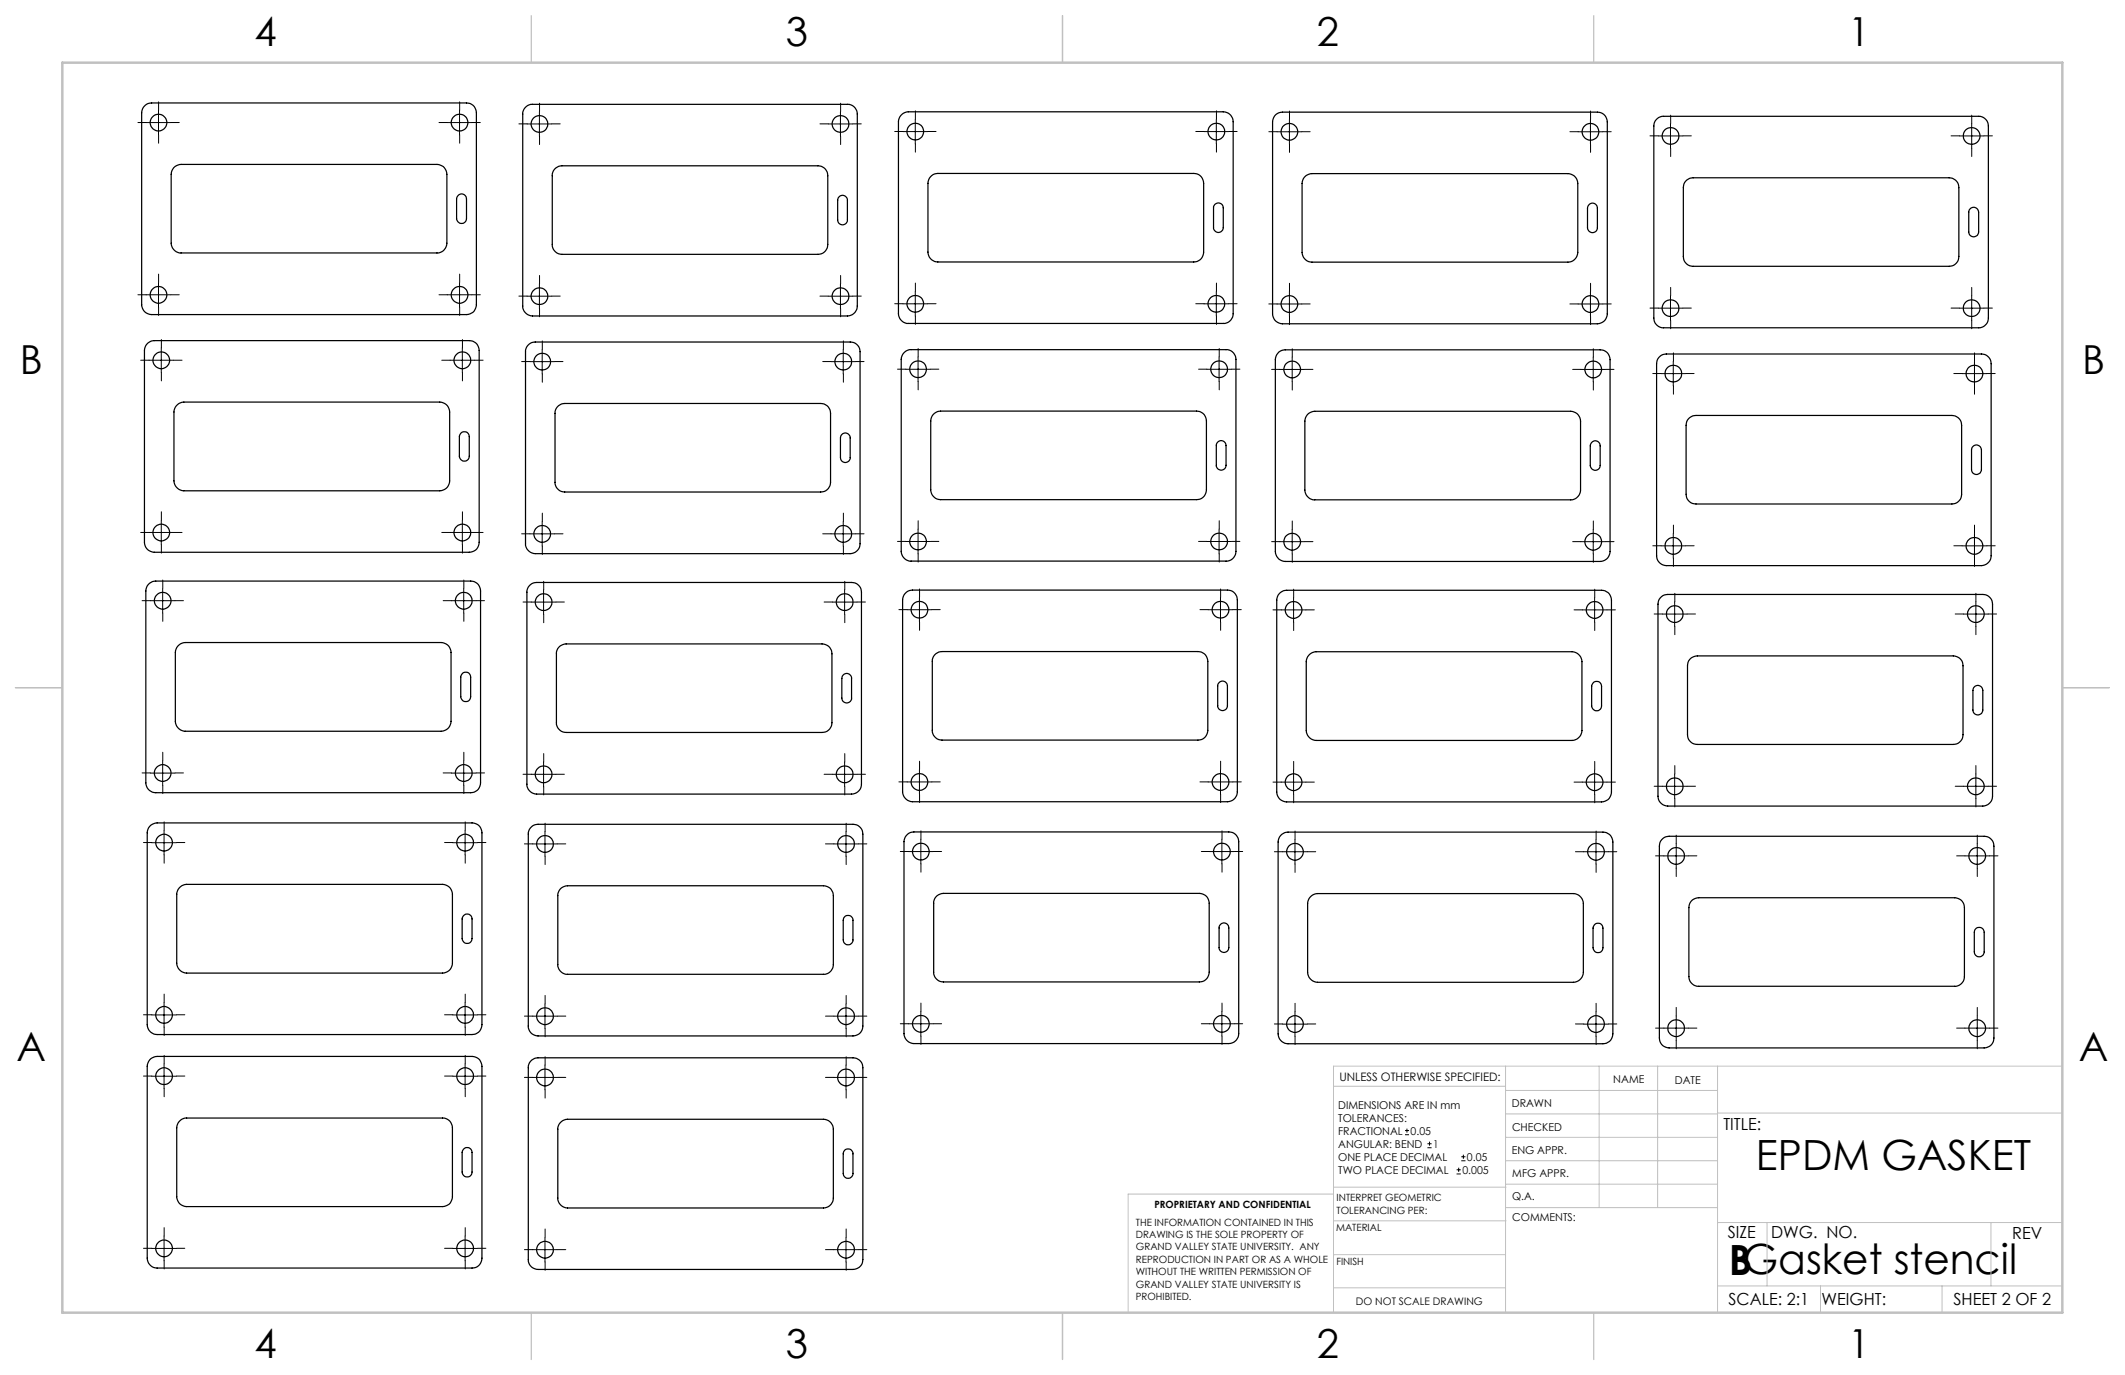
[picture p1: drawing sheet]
<svg xmlns="http://www.w3.org/2000/svg" width="432mm" height="279mm" viewBox="0 0 432 279" stroke-linecap="round" stroke-linejoin="round" font-family="sans-serif">
<g fill="none" stroke="#000" stroke-width=".2">
<path d="M29.7 24.9h5M32.2 22.4v5M90.9 24.9h5M93.4 22.4v5M107.1 25.2h5M109.6 22.7v5M168.3 25.2h5M170.8 22.7v5M183.5 26.7h5M186 24.2v5M244.7 26.7h5M247.2 24.2v5"/>
<path d="M259.5 26.8h5M262 24.3v5M320.7 26.8h5M323.2 24.3v5M337 27.6h4.9M339.4 25.1v5M398.1 27.6h5M400.6 25.1v5M29.7 59.9h5M32.2 57.4v5M90.9 59.9h5M93.4 57.4v5"/>
<path d="M109.6 57.7v5M170.8 57.7v5M186 59.2v5M247.2 59.2v5M262 59.3v5M323.2 59.3v5M30.3 73.2h5M32.8 70.7v5M91.4 73.2h5M93.9 70.7v5M107.1 60.2h5M107.7 73.5h5"/>
<path d="M110.2 71v5M168.3 60.2h5M168.9 73.5h4.9M171.3 71v5M183.5 61.7h5M184 75h5.1M186.5 72.5v5M244.7 61.7h5M245.2 75h5M247.7 72.5v5M259.5 61.8h5M260.1 75.1h5"/>
<path d="M262.6 72.6v5M320.7 61.8h5M321.2 75.1h5M323.7 72.6v5M337 62.6h4.9M337.5 75.9h5M339.4 60.1v5M340 73.4v5M398.1 62.6h5M398.7 75.9h5M400.6 60.1v5M401.2 73.4v5"/>
<path d="M30.3 108.2h5M32.8 105.7v5M33.1 119.6v5M91.4 108.2h5M93.9 105.7v5M94.2 119.6v5M107.7 108.5h5M110.2 106v5M110.5 119.8v5M168.9 108.5h4.9M171.3 106v5M171.6 119.8v5"/>
<path d="M184 110h5.1M186.5 107.5v5M245.2 110h5M247.7 107.5v5M260.1 110.1h5M262.6 107.6v5M321.2 110.1h5M323.7 107.6v5M337.5 110.9h5M340 108.4v5M398.7 110.9h5M401.2 108.4v5"/>
<path d="M30.6 122.1h5M91.7 122.1h5M108 122.3h5M169.2 122.3h4.9M184.3 123.9h5M186.8 121.4v5M245.5 123.9h5M248 121.4v5M260.3 123.9h5.1M262.9 121.4v5M321.5 123.9h5M324 121.4v5"/>
<path d="M337.8 124.8h5M340.3 122.3v5M399 124.8h5M401.5 122.3v5M30.6 157.1h5M33.1 154.6v5M91.7 157.1h5M94.2 154.6v5M108 157.3h5M110.5 154.8v5M169.2 157.3h4.9M171.6 154.8v5"/>
<path d="M184.3 158.9h5M186.8 156.4v5M245.5 158.9h5M248 156.4v5M260.3 158.9h5.1M262.9 156.5v4.9M321.5 158.9h5M324 156.5v4.9M337.8 159.8h5M340.3 157.3v5M399 159.8h5M401.5 157.3v5"/>
<path d="M30.8 171.2h5M33.3 168.7v5M92 171.2h5M94.5 168.7v5M108.2 171.5h5M110.7 169v5M169.4 171.5h5M171.9 169v5M184.6 173h5M187.1 170.5v5M245.8 173h5M248.3 170.5v5"/>
<path d="M260.6 173.1h5M263.1 170.6v5M321.8 173.1h5M324.3 170.6v5M338.1 173.9h5M340.6 171.4v5M399.3 173.9h5M401.8 171.4v5M30.8 206.2h5M30.8 218.7h5M33.3 203.7v5M33.3 216.2v5"/>
<path d="M92 206.2h5M92 218.7h5M94.5 203.7v5M94.5 216.2v5M108.2 206.5h5M108.2 218.9h5M110.7 204v5M110.7 216.4v5M169.4 206.5h5M169.4 218.9h5M171.9 204v5M171.9 216.4v5"/>
<path d="M184.6 208h5M187.1 205.5v5M245.8 208h5M248.3 205.5v5M260.6 208.1h5M263.1 205.6v5M321.8 208.1h5M324.3 205.6v5M338.1 208.9h5M340.6 206.4v5M399.3 208.9h5M401.8 206.4v5"/>
<path d="M285.5 230.6h.8M285.5 229.7h.8M285.9 229.3v.9M290.1 233.2h.8M290.1 232.4h.8M290.5 232v.8M296 238.5h.8M296 237.7h.8M296.4 237.3v.8M296.9 235.9h.9M296.9 235.1h.9M297.4 234.6v.9"/>
<path d="M30.8 253.7h5M33.3 251.2v5M92 253.7h5M94.5 251.2v5M108.2 253.9h5M110.7 251.5v4.9M169.4 253.9h5M171.9 251.5v4.9"/>
</g>
<g fill="none" stroke="#000" stroke-width=".2" stroke-dasharray="15.2 1.3 1.3 1.3">
<path d="M29.7 24.9h-1.7M32.2 22.4v-1.7M32.2 27.4v1.7M34.7 24.9h1.7M90.9 24.9h-1.7M93.4 22.4v-1.7M93.4 27.4v1.7M95.9 24.9h1.7M107.1 25.2h-1.7M109.6 22.7v-1.7M109.6 27.7v1.7M112.1 25.2h1.7"/>
<path d="M168.3 25.2h-1.7M170.8 22.7v-1.7M170.8 27.7v1.7M173.3 25.2h1.7M183.5 26.7h-1.7M186 24.2v-1.7M186 29.2v1.7M188.5 26.7h1.7M244.7 26.7h-1.7M247.2 24.2v-1.7M247.2 29.2v1.7M249.7 26.7h1.7"/>
<path d="M259.5 26.8h-1.7M262 24.3v-1.7M262 29.3v1.7M264.5 26.8h1.7M320.7 26.8h-1.7M323.2 24.3v-1.7M323.2 29.3v1.7M325.7 26.8h1.7M337 27.6h-1.7M339.5 25.1v-1.7M339.5 30.1v1.7M342 27.6h1.7"/>
<path d="M398.2 27.6h-1.7M400.7 25.1v-1.7M400.7 30.1v1.7M403.2 27.6h1.7M29.7 59.9h-1.7M32.2 57.4v-1.7M34.7 59.9h1.7M90.9 59.9h-1.7M93.4 57.4v-1.7M95.9 59.9h1.7M109.6 57.7v-1.7M170.8 57.7v-1.7"/>
<path d="M186 59.2v-1.7M247.2 59.2v-1.7M262 59.3v-1.7M323.2 59.3v-1.7M30.3 73.2h-1.7M32.2 62.4v1.7M32.8 70.7v-1.7M32.8 75.7v1.7M35.3 73.2h1.7M91.5 73.2h-1.7M93.4 62.4v1.7M94 70.7v-1.7"/>
<path d="M94 75.7v1.7M96.5 73.2h1.7M107.1 60.2h-1.7M107.7 73.5h-1.7M109.6 62.7v1.7M110.2 71v-1.7M110.2 76v1.7M112.1 60.2h1.7M112.7 73.5h1.7M168.3 60.2h-1.7M168.9 73.5h-1.7M170.8 62.7v1.7"/>
<path d="M171.4 71v-1.7M171.4 76v1.7M173.3 60.2h1.7M173.9 73.5h1.7M183.5 61.7h-1.7M184.1 75h-1.7M186 64.2v1.7M186.6 72.5v-1.7M186.6 77.5v1.7M188.5 61.7h1.7M189.1 75h1.7M244.7 61.7h-1.7"/>
<path d="M245.2 75h-1.7M247.2 64.2v1.7M247.7 72.5v-1.7M247.7 77.5v1.7M249.7 61.7h1.7M250.2 75h1.7M259.5 61.8h-1.7M260.1 75.1h-1.7M262 64.3v1.7M262.6 72.6v-1.7M262.6 77.6v1.7M264.5 61.8h1.7"/>
<path d="M265.1 75.1h1.7M320.7 61.8h-1.7M321.3 75.1h-1.7M323.2 64.3v1.7M323.8 72.6v-1.7M323.8 77.6v1.7M325.7 61.8h1.7M326.3 75.1h1.7M337 62.6h-1.7M337.5 75.9h-1.7M339.5 60.1v-1.7M339.5 65.1v1.7"/>
<path d="M340 73.4v-1.7M340 78.4v1.7M342 62.6h1.7M342.5 75.9h1.7M398.2 62.6h-1.7M398.7 75.9h-1.7M400.7 60.1v-1.7M400.7 65.1v1.7M401.2 73.4v-1.7M401.2 78.4v1.7M403.2 62.6h1.7M403.7 75.9h1.7"/>
<path d="M30.3 108.2h-1.7M32.8 105.7v-1.7M32.8 110.7v1.7M33.1 119.6v-1.7M35.3 108.2h1.7M91.5 108.2h-1.7M94 105.7v-1.7M94 110.7v1.7M94.3 119.6v-1.7M96.5 108.2h1.7M107.7 108.5h-1.7M110.2 106v-1.7"/>
<path d="M110.2 111v1.7M110.5 119.8v-1.7M112.7 108.5h1.7M168.9 108.5h-1.7M171.4 106v-1.7M171.4 111v1.7M171.7 119.8v-1.7M173.9 108.5h1.7M184.1 110h-1.7M186.6 107.5v-1.7M186.6 112.5v1.7M189.1 110h1.7"/>
<path d="M245.2 110h-1.7M247.7 107.5v-1.7M247.7 112.5v1.7M250.2 110h1.7M260.1 110.1h-1.7M262.6 107.6v-1.7M262.6 112.6v1.7M265.1 110.1h1.7M321.3 110.1h-1.7M323.8 107.6v-1.7M323.8 112.6v1.7M326.3 110.1h1.7"/>
<path d="M337.5 110.9h-1.7M340 108.4v-1.7M340 113.4v1.7M342.5 110.9h1.7M398.7 110.9h-1.7M401.2 108.4v-1.7M401.2 113.4v1.7M403.7 110.9h1.7M30.6 122.1h-1.7M33.1 124.6v1.7M35.6 122.1h1.7M91.8 122.1h-1.7"/>
<path d="M94.3 124.6v1.7M96.8 122.1h1.7M108 122.3h-1.7M110.5 124.8v1.7M113 122.3h1.7M169.2 122.3h-1.7M171.7 124.8v1.7M174.2 122.3h1.7M184.4 123.9h-1.7M186.9 121.4v-1.7M186.9 126.4v1.7M189.4 123.9h1.7"/>
<path d="M245.5 123.9h-1.7M248 121.4v-1.7M248 126.4v1.7M250.5 123.9h1.7M260.4 123.9h-1.7M262.9 121.4v-1.7M262.9 126.4v1.7M265.4 123.9h1.7M321.5 123.9h-1.7M324 121.4v-1.7M324 126.4v1.7M326.5 123.9h1.7"/>
<path d="M337.8 124.8h-1.7M340.3 122.3v-1.7M340.3 127.3v1.7M342.8 124.8h1.7M399 124.8h-1.7M401.5 122.3v-1.7M401.5 127.3v1.7M404 124.8h1.7M30.6 157.1h-1.7M33.1 154.6v-1.7M33.1 159.6v1.7M35.6 157.1h1.7"/>
<path d="M91.8 157.1h-1.7M94.3 154.6v-1.7M94.3 159.6v1.7M96.8 157.1h1.7M108 157.3h-1.7M110.5 154.8v-1.7M110.5 159.8v1.7M113 157.3h1.7M169.2 157.3h-1.7M171.7 154.8v-1.7M171.7 159.8v1.7M174.2 157.3h1.7"/>
<path d="M184.4 158.9h-1.7M186.9 156.4v-1.7M189.4 158.9h1.7M245.5 158.9h-1.7M248 156.4v-1.7M250.5 158.9h1.7M260.4 158.9h-1.7M262.9 156.4v-1.7M265.4 158.9h1.7M321.5 158.9h-1.7M324 156.4v-1.7M326.5 158.9h1.7"/>
<path d="M337.8 159.8h-1.7M340.3 157.3v-1.7M342.8 159.8h1.7M399 159.8h-1.7M401.5 157.3v-1.7M404 159.8h1.7M30.9 171.2h-1.7M33.4 168.7v-1.7M33.4 173.7v1.7M35.9 171.2h1.7M92 171.2h-1.7M94.5 168.7v-1.7"/>
<path d="M94.5 173.7v1.7M97 171.2h1.7M108.3 171.5h-1.7M110.8 169v-1.7M110.8 174v1.7M113.3 171.5h1.7M169.4 171.5h-1.7M171.9 169v-1.7M171.9 174v1.7M174.4 171.5h1.7M184.6 173h-1.7M186.9 161.4v1.7"/>
<path d="M187.1 170.5v-1.7M187.1 175.5v1.7M189.6 173h1.7M245.8 173h-1.7M248 161.4v1.7M248.3 170.5v-1.7M248.3 175.5v1.7M250.8 173h1.7M260.7 173.1h-1.7M262.9 161.4v1.7M263.2 170.6v-1.7M263.2 175.6v1.7"/>
<path d="M265.7 173.1h1.7M321.8 173.1h-1.7M324 161.4v1.7M324.3 170.6v-1.7M324.3 175.6v1.7M326.8 173.1h1.7M338.1 173.9h-1.7M340.3 162.3v1.7M340.6 171.4v-1.7M340.6 176.4v1.7M343.1 173.9h1.7M399.3 173.9h-1.7"/>
<path d="M401.5 162.3v1.7M401.8 171.4v-1.7M401.8 176.4v1.7M404.3 173.9h1.7M30.9 206.2h-1.7M30.9 218.7h-1.7M33.4 203.7v-1.7M33.4 208.7v1.7M33.4 216.2v-1.7M35.9 206.2h1.7M35.9 218.7h1.7M92 206.2h-1.7"/>
<path d="M92 218.7h-1.7M94.5 203.7v-1.7M94.5 208.7v1.7M94.5 216.2v-1.7M97 206.2h1.7M97 218.7h1.7M108.3 206.5h-1.7M108.3 218.9h-1.7M110.8 204v-1.7M110.8 209v1.7M110.8 216.4v-1.7M113.3 206.5h1.7"/>
<path d="M113.3 218.9h1.7M169.4 206.5h-1.7M169.4 218.9h-1.7M171.9 204v-1.7M171.9 209v1.7M171.9 216.4v-1.7M174.4 206.5h1.7M174.4 218.9h1.7M184.6 208h-1.7M187.1 205.5v-1.7M187.1 210.5v1.7M189.6 208h1.7"/>
<path d="M245.8 208h-1.7M248.3 205.5v-1.7M248.3 210.5v1.7M250.8 208h1.7M260.7 208.1h-1.7M263.2 205.6v-1.7M263.2 210.6v1.7M265.7 208.1h1.7M321.8 208.1h-1.7M324.3 205.6v-1.7M324.3 210.6v1.7M326.8 208.1h1.7"/>
<path d="M338.1 208.9h-1.7M340.6 206.4v-1.7M340.6 211.4v1.7M343.1 208.9h1.7M399.3 208.9h-1.7M401.8 206.4v-1.7M401.8 211.4v1.7M404.3 208.9h1.7M33.4 221.2v1.7M94.5 221.2v1.7M110.8 221.4v1.7M171.9 221.4v1.7"/>
<path d="M30.9 253.7h-1.7M33.4 251.2v-1.7M33.4 256.2v1.7M35.9 253.7h1.7M92 253.7h-1.7M94.5 251.2v-1.7M94.5 256.2v1.7M97 253.7h1.7M108.3 253.9h-1.7M110.8 251.4v-1.7M110.8 256.4v1.7M113.3 253.9h1.7"/>
<path d="M169.4 253.9h-1.7M171.9 251.4v-1.7M171.9 256.4v1.7M174.4 253.9h1.7"/>
</g>
<g fill="none" stroke="#c0c0c0" stroke-width=".2">
<path d="M305.9 216.6v50.1M324.9 216.6v28.8M336.8 216.6v28.8M349 216.6v50.1M419.1 216.6h-148.1v50.1M271 220.7h34.9M305.9 231.1h43.1M305.9 226.3h43.1M305.9 221.6h43.1M305.9 235.9h43.1M349 226.2h70.1M271 255h34.9"/>
<path d="M271 248.1h35M271 241.2h35M271 242.6h-41.8v24.1M305.9 240.6h43.1M306 245.4h43M349 248.4h70.1M359.1 248.4v12.9M404.6 248.4v12.9M271 261.7h34.9M349 261.3h70.1M369.9 261.3v5.4M394.6 261.3v5.4"/>
</g>
<path d="M108 3.2v9.5M215.9 3.2v9.5M323.8 3.2v9.5M3.1 139.7h9.6M419.1 139.7h9.5M108 266.7v9.6M215.9 266.7v9.6M323.8 266.7v9.6" fill="none" stroke="#c0c0c0" stroke-width=".25"/>
<path d="M12.7 12.7h406.4v254h-406.4z" fill="none" stroke="#c0c0c0" stroke-width=".5"/>
<g fill="none" stroke="#000" stroke-width=".25">
<path d="M29.3 21.6l.5-.4 1-.3h64a1.97 1.97 0 0 1 2 2v39a1.97 1.97 0 0 1-2 2h-64a2.02 2.02 0 0 1-2-2v-39l.1-.7zM35.3 34.1l.5-.4 1-.3h52a1.97 1.97 0 0 1 2 2v14a2.04 2.04 0 0 1-2 2h-52a2.02 2.02 0 0 1-2-2v-14l.1-.7zM93.1 39.8a.98 .98 0 0 1 1.1-.3 .98 .98 0 0 1 .6 .9v4a1.01 1.01 0 0 1-1 1 1.01 1.01 0 0 1-1-1v-4zM106.7 21.9l.5-.5 .6-.2h64.4a1.97 1.97 0 0 1 2 2v39a2.02 2.02 0 0 1-2 2h-64a2.04 2.04 0 0 1-2-2v-39.4zM112.7 34.4l.8-.6 .7-.1h52a1.97 1.97 0 0 1 2 2v14a1.97 1.97 0 0 1-2 2h-52a1.97 1.97 0 0 1-2-2v-14.4zM183.1 23.5l.5-.5 1-.3h64a2.03 2.03 0 0 1 2 2v39a1.97 1.97 0 0 1-2 2h-64a2.02 2.02 0 0 1-2-2v-39l.1-.6zM189.1 35.9l.5-.4 1-.3h52a1.97 1.97 0 0 1 2 2.1v13.9a1.97 1.97 0 0 1-2 2h-52a2.02 2.02 0 0 1-2-2v-13.9l.1-.8zM259 23.5l.6-.5 1-.2h64a1.97 1.97 0 0 1 2 2v39a2.02 2.02 0 0 1-2 2h-64a2.03 2.03 0 0 1-2-2v-39zM265.1 36l.5-.4 1-.3h52a2.02 2.02 0 0 1 2 2v14a2.04 2.04 0 0 1-2 2h-52a2.02 2.02 0 0 1-2-2v-14l.1-.7zM336.5 24.3l.5-.4 .7-.3h64.4a1.97 1.97 0 0 1 1.9 2v39a1.97 1.97 0 0 1-1.9 2h-64.1a1.97 1.97 0 0 1-1.9-2v-39l.1-.7zM342.5 36.8l.9-.6 .7-.1h52a1.97 1.97 0 0 1 1.9 2v14a1.97 1.97 0 0 1-1.9 2h-52a1.97 1.97 0 0 1-2-2v-14l.1-.7zM170.5 40a.98 .98 0 0 1 1-.2 .98 .98 0 0 1 .7 .9v4a.99 .99 0 0 1-1 1 .99 .99 0 0 1-1-1v-4z"/>
<path d="M246.8 41.6a1 1 0 0 1 1.1-.3 1 1 0 0 1 .7 .9v4a.99 .99 0 0 1-1 1 .99 .99 0 0 1-1-1v-4.2zM323 41.5a.99 .99 0 0 1 1.6 .8v4a1.01 1.01 0 0 1-1 1 1.01 1.01 0 0 1-1-1v-4l.1-.5zM400.3 42.5a1.01 1.01 0 0 1 1.1-.3 1.01 1.01 0 0 1 .7 .9v4a1.01 1.01 0 0 1-1 1 1.01 1.01 0 0 1-1.1-1v-4zM29.8 69.9l.9-.6 .7-.1h64a1.97 1.97 0 0 1 2 2v39a1.97 1.97 0 0 1-2 2h-64a2.02 2.02 0 0 1-2-2v-39l.1-.7zM107.2 70.2l.6-.5 1-.2h64a1.97 1.97 0 0 1 2 2v39a2.02 2.02 0 0 1-2 2h-64a2.04 2.04 0 0 1-2-2v-39.3zM183.6 71.8l.5-.5 .7-.3h64.3a1.97 1.97 0 0 1 2 2v39a1.97 1.97 0 0 1-2 2h-64a2.02 2.02 0 0 1-2-2v-39l.2-.6zM259.9 71.5l.6-.3 .7-.1h64a1.97 1.97 0 0 1 2 2v39a2.02 2.02 0 0 1-2 2h-64a2.03 2.03 0 0 1-2-2v-39l.2-1zM337.1 72.6l.5-.4 1-.3h64a1.97 1.97 0 0 1 2 2v39a2.02 2.02 0 0 1-2 2h-64a2.04 2.04 0 0 1-2-2v-39l.1-.7zM35.8 82.4l.6-.4 1-.3h52a2.03 2.03 0 0 1 2 2v14a2.02 2.02 0 0 1-2 2h-52a2.1 2.1 0 0 1-2.1-2v-14l.2-.7zM93.6 88.1a.98 .98 0 0 1 1.1-.3 .98 .98 0 0 1 .7 .9v4a1.01 1.01 0 0 1-1 1 1.01 1.01 0 0 1-1.1-1v-4zM113.2 82.7l.9-.6 .7-.1h52a1.97 1.97 0 0 1 2 2v14a1.97 1.97 0 0 1-2 2h-52a1.97 1.97 0 0 1-2-2v-14.4zM171 88.3a.98 .98 0 0 1 1.1-.2 .98 .98 0 0 1 .7 .9v4a.99 .99 0 0 1-1 1 .99 .99 0 0 1-1-1v-4z"/>
<path d="M189.6 84.2l.9-.6 .6-.1h52a1.97 1.97 0 0 1 2 2v14a1.97 1.97 0 0 1-2 2h-52a2.02 2.02 0 0 1-2-2v-14l.2-.7zM247.4 89.9a.98 .98 0 0 1 1.1-.3 .98 .98 0 0 1 .6 .9v4a.99 .99 0 0 1-1 1 .99 .99 0 0 1-.9-1v-4.2zM265.6 84.3l.6-.4 1-.3h52a2.02 2.02 0 0 1 2 2v14a2.04 2.04 0 0 1-2 2h-52a2.02 2.02 0 0 1-2.1-2v-14l.2-.7zM323.4 89.9a.98 .98 0 0 1 1.1-.3 .98 .98 0 0 1 .7 1v4a1.01 1.01 0 0 1-1.1 1 1.01 1.01 0 0 1-1-1v-4zM343.1 85.1l.8-.6 .7-.1h52a1.97 1.97 0 0 1 2 2v14a1.97 1.97 0 0 1-2 2h-52a1.97 1.97 0 0 1-2-2v-14l.1-.7zM400.9 90.8a1.01 1.01 0 0 1 1.1-.3 1.01 1.01 0 0 1 .6 .9v4a1.01 1.01 0 0 1-1 1 1.01 1.01 0 0 1-1-1v-4zM30.1 118.8l.9-.6 .6-.1h64a1.97 1.97 0 0 1 2 2v39a1.97 1.97 0 0 1-2 2h-64a2.02 2.02 0 0 1-2-2v-39l.2-.7zM107.5 119.1l.6-.5 .9-.2h64a1.97 1.97 0 0 1 2 1.9v39a2.02 2.02 0 0 1-2 2.1h-64a2.04 2.04 0 0 1-1.9-2.1v-39.3zM36.1 131.3l.6-.5 .9-.2h52a2.03 2.03 0 0 1 2.1 2v14a2.02 2.02 0 0 1-2.1 2h-52a2.1 2.1 0 0 1-2-2v-14l.2-.7zM93.9 136.9a.98 .98 0 0 1 1.1-.3 .98 .98 0 0 1 .6 1v4a1.01 1.01 0 0 1-1 1 1.01 1.01 0 0 1-1-1v-4zM113.5 131.6l.6-.5 .9-.3h52a1.97 1.97 0 0 1 2.1 2.1v14a1.97 1.97 0 0 1-2.1 1.9h-52a1.97 1.97 0 0 1-1.9-1.9v-14.4zM171.3 137.2a.98 .98 0 0 1 1.1-.3 .98 .98 0 0 1 .6 1v4a.99 .99 0 0 1-1 .9 .99 .99 0 0 1-.9-.9v-4z"/>
<path d="M183.9 120.6l.5-.4 1-.3h64a1.97 1.97 0 0 1 2 2v39a2.02 2.02 0 0 1-2 2h-64a2.1 2.1 0 0 1-2-2v-39l.2-.7zM189.9 133.1l.8-.6 .7-.1h52a1.97 1.97 0 0 1 2 2v14a1.97 1.97 0 0 1-2 2h-52a1.97 1.97 0 0 1-2-2v-14.3zM247.7 138.7a.98 .98 0 0 1 1.1-.2 .98 .98 0 0 1 .6 .9v4a.99 .99 0 0 1-1 1 .99 .99 0 0 1-1-1v-4.2zM259.9 120.6l.9-.5 .6-.2h64a1.97 1.97 0 0 1 2 2.1v38.9a1.97 1.97 0 0 1-2 2h-64a2.02 2.02 0 0 1-2-2v-38.9l.2-.8zM265.9 133.2l.6-.5 .9-.3h52a2.1 2.1 0 0 1 2.1 2v14a2.1 2.1 0 0 1-2.1 2.1h-52a2.1 2.1 0 0 1-2-2.1v-14l.2-.6zM323.7 138.8a.98 .98 0 0 1 1.1-.3 .98 .98 0 0 1 .6 1v3.9a1.01 1.01 0 0 1-1 1 1.01 1.01 0 0 1-1-1v-3.9zM337.4 121.5l.5-.5 1-.2h64a1.97 1.97 0 0 1 2 2v39a2.02 2.02 0 0 1-2 2h-64a2.04 2.04 0 0 1-2-2v-39l.1-.7zM343.4 134l.5-.4 1-.3h52a1.97 1.97 0 0 1 2 2v14a1.97 1.97 0 0 1-2 2h-52a1.97 1.97 0 0 1-2-2v-14l.1-.7zM401.1 139.6a1.01 1.01 0 0 1 1.2-.2 1.01 1.01 0 0 1 .6 .9v4a1.01 1.01 0 0 1-1 1 1.01 1.01 0 0 1-1-1v-4zM30.4 167.9l.5-.4 1-.3h64a1.97 1.97 0 0 1 2 2v39a1.97 1.97 0 0 1-2 2h-64a2.02 2.02 0 0 1-2-2v-39l.2-.7zM107.8 168.2l.5-.5 1-.2h64a1.97 1.97 0 0 1 2 2v39a1.97 1.97 0 0 1-2 2h-64a1.97 1.97 0 0 1-1.9-2v-39.3zM184.2 169.8l.5-.5 1-.2h64a1.97 1.97 0 0 1 2 1.9v39a2.02 2.02 0 0 1-2 2.1h-64a2.1 2.1 0 0 1-2-2.1v-39l.1-.6z"/>
<path d="M260.2 169.8l.9-.6 .6-.1h64a1.97 1.97 0 0 1 2 2v39a1.97 1.97 0 0 1-2 2h-64a2.02 2.02 0 0 1-2-2v-39l.2-.7zM337.6 170.6l.6-.4 1-.3h64a1.97 1.97 0 0 1 2 2v39a1.97 1.97 0 0 1-2 2h-64a1.97 1.97 0 0 1-2-2v-39l.1-.7zM36.4 180.4l.5-.4 1-.3h52a2.03 2.03 0 0 1 2 2v14a2.02 2.02 0 0 1-2 2h-52a2.1 2.1 0 0 1-2-2v-14l.2-.7zM94.2 186.1a.98 .98 0 0 1 1.1-.3 .98 .98 0 0 1 .6 .9v4a1.01 1.01 0 0 1-1 1 1.01 1.01 0 0 1-1-1v-4zM113.8 180.7l.5-.4 1-.3h52a1.97 1.97 0 0 1 2 2v14a1.97 1.97 0 0 1-2 2h-52a1.97 1.97 0 0 1-2-2v-14.4zM171.6 186.3a.98 .98 0 0 1 1.1-.2 .98 .98 0 0 1 .6 .9v4a.99 .99 0 0 1-1 1 .99 .99 0 0 1-1-1v-4zM190.2 182.2l.5-.4 1-.3h52a1.97 1.97 0 0 1 2 2.1v14a1.97 1.97 0 0 1-2 1.9h-52a1.97 1.97 0 0 1-2-1.9v-14.4zM248 187.9a.98 .98 0 0 1 1.1-.3 .98 .98 0 0 1 .6 1v3.9a.99 .99 0 0 1-1 1 .99 .99 0 0 1-1-1v-4.2zM266.2 182.3l.5-.4 1-.3h52a2.1 2.1 0 0 1 2 2v14a2.1 2.1 0 0 1-2 2h-52a2.1 2.1 0 0 1-2-2v-14l.2-.7zM324 187.9a.98 .98 0 0 1 1.1-.3 .98 .98 0 0 1 .6 1v4a1.01 1.01 0 0 1-1 1 1.01 1.01 0 0 1-1-1v-4zM343.6 183.1l.6-.4 1-.3h52a1.97 1.97 0 0 1 2 2v14a1.97 1.97 0 0 1-2 2h-52a1.97 1.97 0 0 1-2-2v-14l.1-.6zM401.4 188.8a1.01 1.01 0 0 1 1.1-.3 1.01 1.01 0 0 1 .7 .9v4a1.01 1.01 0 0 1-1 1 1.01 1.01 0 0 1-1-1v-4z"/>
<path d="M30.7 215.1l1.2-.4h64a1.97 1.97 0 0 1 2 2v39a1.97 1.97 0 0 1-2 2h-64a2.02 2.02 0 0 1-2-2v-39l.3-1zM107.8 215.7l.9-.6 .6-.2h64a1.97 1.97 0 0 1 2 2.1v38.9a1.97 1.97 0 0 1-2 2.1h-64a1.97 1.97 0 0 1-1.9-2.1v-39.3zM36.4 227.9l.5-.5 .7-.2h52.3a1.97 1.97 0 0 1 2 2v14a1.97 1.97 0 0 1-2 2h-52a2.02 2.02 0 0 1-2-2v-14l.2-.7zM94.2 233.5a.98 .98 0 0 1 1.1-.3 .98 .98 0 0 1 .6 1v4a1.01 1.01 0 0 1-1 1 1.01 1.01 0 0 1-1-1v-4zM113.8 228.2l.5-.5 1-.3h52a2.03 2.03 0 0 1 2 2v14.1a2.02 2.02 0 0 1-2 2h-52a2.04 2.04 0 0 1-2-2v-14.4zM171.6 233.8a.98 .98 0 0 1 1.1-.3 .98 .98 0 0 1 .6 1v3.9a.99 .99 0 0 1-1 1 .99 .99 0 0 1-1-1v-3.9z"/>
<circle cx="32.2" cy="24.9" r="1.69"/>
<circle cx="93.4" cy="24.9" r="1.69"/>
<circle cx="109.6" cy="25.2" r="1.69"/>
<circle cx="170.8" cy="25.2" r="1.7"/>
<circle cx="186" cy="26.7" r="1.69"/>
<circle cx="247.2" cy="26.7" r="1.69"/>
<circle cx="262" cy="26.8" r="1.7"/>
<circle cx="323.2" cy="26.8" r="1.69"/>
<circle cx="339.5" cy="27.6" r="1.7"/>
<circle cx="400.6" cy="27.6" r="1.7"/>
<circle cx="32.2" cy="59.9" r="1.7"/>
<circle cx="93.4" cy="59.9" r="1.7"/>
<circle cx="32.8" cy="73.2" r="1.7"/>
<circle cx="93.9" cy="73.2" r="1.7"/>
<circle cx="109.6" cy="60.2" r="1.69"/>
<circle cx="110.2" cy="73.5" r="1.69"/>
<circle cx="170.8" cy="60.2" r="1.7"/>
<circle cx="171.4" cy="73.5" r="1.7"/>
<circle cx="186" cy="61.7" r="1.69"/>
<circle cx="186.6" cy="75" r="1.69"/>
<circle cx="247.2" cy="61.7" r="1.69"/>
<circle cx="247.7" cy="75" r="1.69"/>
<circle cx="262" cy="61.8" r="1.7"/>
<circle cx="262.6" cy="75.1" r="1.7"/>
<circle cx="323.2" cy="61.8" r="1.69"/>
<circle cx="323.7" cy="75.1" r="1.69"/>
<circle cx="339.5" cy="62.6" r="1.7"/>
<circle cx="340" cy="75.9" r="1.7"/>
<circle cx="400.6" cy="62.6" r="1.7"/>
<circle cx="401.2" cy="75.9" r="1.7"/>
<circle cx="32.8" cy="108.2" r="1.7"/>
<circle cx="93.9" cy="108.2" r="1.7"/>
<circle cx="110.2" cy="108.5" r="1.69"/>
<circle cx="171.4" cy="108.5" r="1.7"/>
<circle cx="186.5" cy="110" r="1.69"/>
<circle cx="247.7" cy="110" r="1.69"/>
<circle cx="262.6" cy="110.1" r="1.71"/>
<circle cx="323.7" cy="110.1" r="1.7"/>
<circle cx="340" cy="110.9" r="1.7"/>
<circle cx="401.2" cy="110.9" r="1.7"/>
<circle cx="33.1" cy="122.1" r="1.7"/>
<circle cx="94.2" cy="122.1" r="1.7"/>
<circle cx="110.5" cy="122.3" r="1.69"/>
<circle cx="171.6" cy="122.3" r="1.7"/>
<circle cx="186.8" cy="123.9" r="1.69"/>
<circle cx="248" cy="123.9" r="1.69"/>
<circle cx="262.9" cy="124" r="1.7"/>
<circle cx="324" cy="124" r="1.7"/>
<circle cx="340.3" cy="124.8" r="1.7"/>
<circle cx="401.5" cy="124.8" r="1.7"/>
<circle cx="33.1" cy="157.1" r="1.69"/>
<circle cx="94.2" cy="157.1" r="1.69"/>
<circle cx="110.5" cy="157.3" r="1.69"/>
<circle cx="171.6" cy="157.3" r="1.7"/>
<circle cx="186.8" cy="158.9" r="1.69"/>
<circle cx="248" cy="158.9" r="1.69"/>
<circle cx="262.9" cy="159" r="1.7"/>
<circle cx="324" cy="159" r="1.7"/>
<circle cx="340.3" cy="159.8" r="1.7"/>
<circle cx="401.5" cy="159.8" r="1.7"/>
<circle cx="33.3" cy="171.2" r="1.7"/>
<circle cx="94.5" cy="171.2" r="1.7"/>
<circle cx="110.7" cy="171.5" r="1.69"/>
<circle cx="171.9" cy="171.5" r="1.7"/>
<circle cx="187.1" cy="173" r="1.69"/>
<circle cx="248.3" cy="173" r="1.69"/>
<circle cx="263.1" cy="173.1" r="1.7"/>
<circle cx="324.3" cy="173.1" r="1.7"/>
<circle cx="340.6" cy="173.9" r="1.7"/>
<circle cx="401.8" cy="173.9" r="1.7"/>
<circle cx="33.3" cy="218.7" r="1.69"/>
<circle cx="33.3" cy="206.2" r="1.69"/>
<circle cx="94.5" cy="218.7" r="1.69"/>
<circle cx="94.5" cy="206.2" r="1.69"/>
<circle cx="110.7" cy="206.5" r="1.7"/>
<circle cx="110.7" cy="219" r="1.7"/>
<circle cx="171.9" cy="206.5" r="1.71"/>
<circle cx="171.9" cy="219" r="1.71"/>
<circle cx="187.1" cy="208" r="1.69"/>
<circle cx="248.3" cy="208" r="1.69"/>
<circle cx="263.1" cy="208.1" r="1.69"/>
<circle cx="324.3" cy="208.1" r="1.69"/>
<circle cx="340.6" cy="208.9" r="1.71"/>
<circle cx="401.8" cy="208.9" r="1.71"/>
<circle cx="33.3" cy="253.7" r="1.69"/>
<circle cx="94.5" cy="253.7" r="1.69"/>
<circle cx="110.7" cy="254" r="1.7"/>
<circle cx="171.9" cy="253.9" r="1.71"/>
</g>
<g font-size="8.5">
<text x="356.8" y="237.7">EPDM GASKET</text>
<text x="351.3" y="259">BGasket stencil</text>
</g>
<g font-size="8.1">
<text x="51.7" y="9.3">4</text>
<text x="159.7" y="9.3">3</text>
<text x="267.6" y="9.3">2</text>
<text x="375.6" y="9.3">1</text>
<text x="4" y="76">B</text>
<text x="423.1" y="76">B</text>
<text x="3.3" y="215.7">A</text>
<text x="422.4" y="215.7">A</text>
<text x="51.7" y="276">4</text>
<text x="159.7" y="276">3</text>
<text x="267.6" y="276">2</text>
<text x="375.6" y="276">1</text>
</g>
<g font-size="3.4">
<text x="350.2" y="229.5">TITLE:</text>
<text x="351.1" y="251.6">SIZE</text>
<text x="359.9" y="251.6">DWG. NO.</text>
<text x="408.9" y="251.7">REV</text>
<text x="351.2" y="265.2">SCALE: 2:1</text>
<text x="370.1" y="265.3">WEIGHT:</text>
<text x="396.9" y="265.2">SHEET 2 OF 2</text>
</g>
<text font-size="2.4" x="272.2" y="219.7">UNLESS OTHERWISE SPECIFIED:</text>
<g font-size="2.2">
<text x="327.8" y="220.1">NAME</text>
<text x="340.3" y="220.2">DATE</text>
<text x="271.9" y="225.3">DIMENSIONS ARE IN mm</text>
<text x="271.9" y="227.9">TOLERANCES:</text>
<text x="307.2" y="224.9">DRAWN</text>
<text x="271.9" y="230.6">FRACTIONAL</text>
<text x="271.9" y="233.2">ANGULAR: BEND</text>
<text x="286.6" y="230.6">0.05</text>
<text x="291.2" y="233.2">1</text>
<text x="307.3" y="229.8">CHECKED</text>
<text x="271.9" y="235.9">ONE PLACE DECIMAL</text>
<text x="271.9" y="238.5">TWO PLACE DECIMAL</text>
<text x="297.1" y="238.5">0.005</text>
<text x="298.1" y="235.9">0.05</text>
<text x="307.2" y="234.5">ENG APPR.</text>
<text x="307.3" y="239.2">MFG APPR.</text>
<text x="307.3" y="243.9">Q.A.</text>
<text x="307.3" y="248.1">COMMENTS:</text>
</g>
<text font-size="2.1" x="275.5" y="265.1">DO NOT SCALE DRAWING</text>
<g font-size="2">
<text x="234.6" y="245.5">PROPRIETARY AND CONFIDENTIAL</text>
<text x="271.6" y="244.1">INTERPRET GEOMETRIC</text>
<text x="230.8" y="249">THE INFORMATION CONTAINED IN THIS</text>
<text x="230.8" y="251.6">DRAWING IS THE SOLE PROPERTY OF</text>
<text x="271.5" y="250.2">MATERIAL</text>
<text x="271.6" y="246.6">TOLERANCING PER:</text>
<text x="230.8" y="254.1">GRAND VALLEY STATE UNIVERSITY. ANY</text>
<text x="230.8" y="256.6">REPRODUCTION IN PART OR AS A WHOLE</text>
<text x="271.5" y="257">FINISH</text>
<text x="230.8" y="259.1">WITHOUT THE WRITTEN PERMISSION OF</text>
<text x="230.8" y="261.7">GRAND VALLEY STATE UNIVERSITY IS</text>
<text x="230.8" y="264.2">PROHIBITED.</text>
</g>
</svg>
